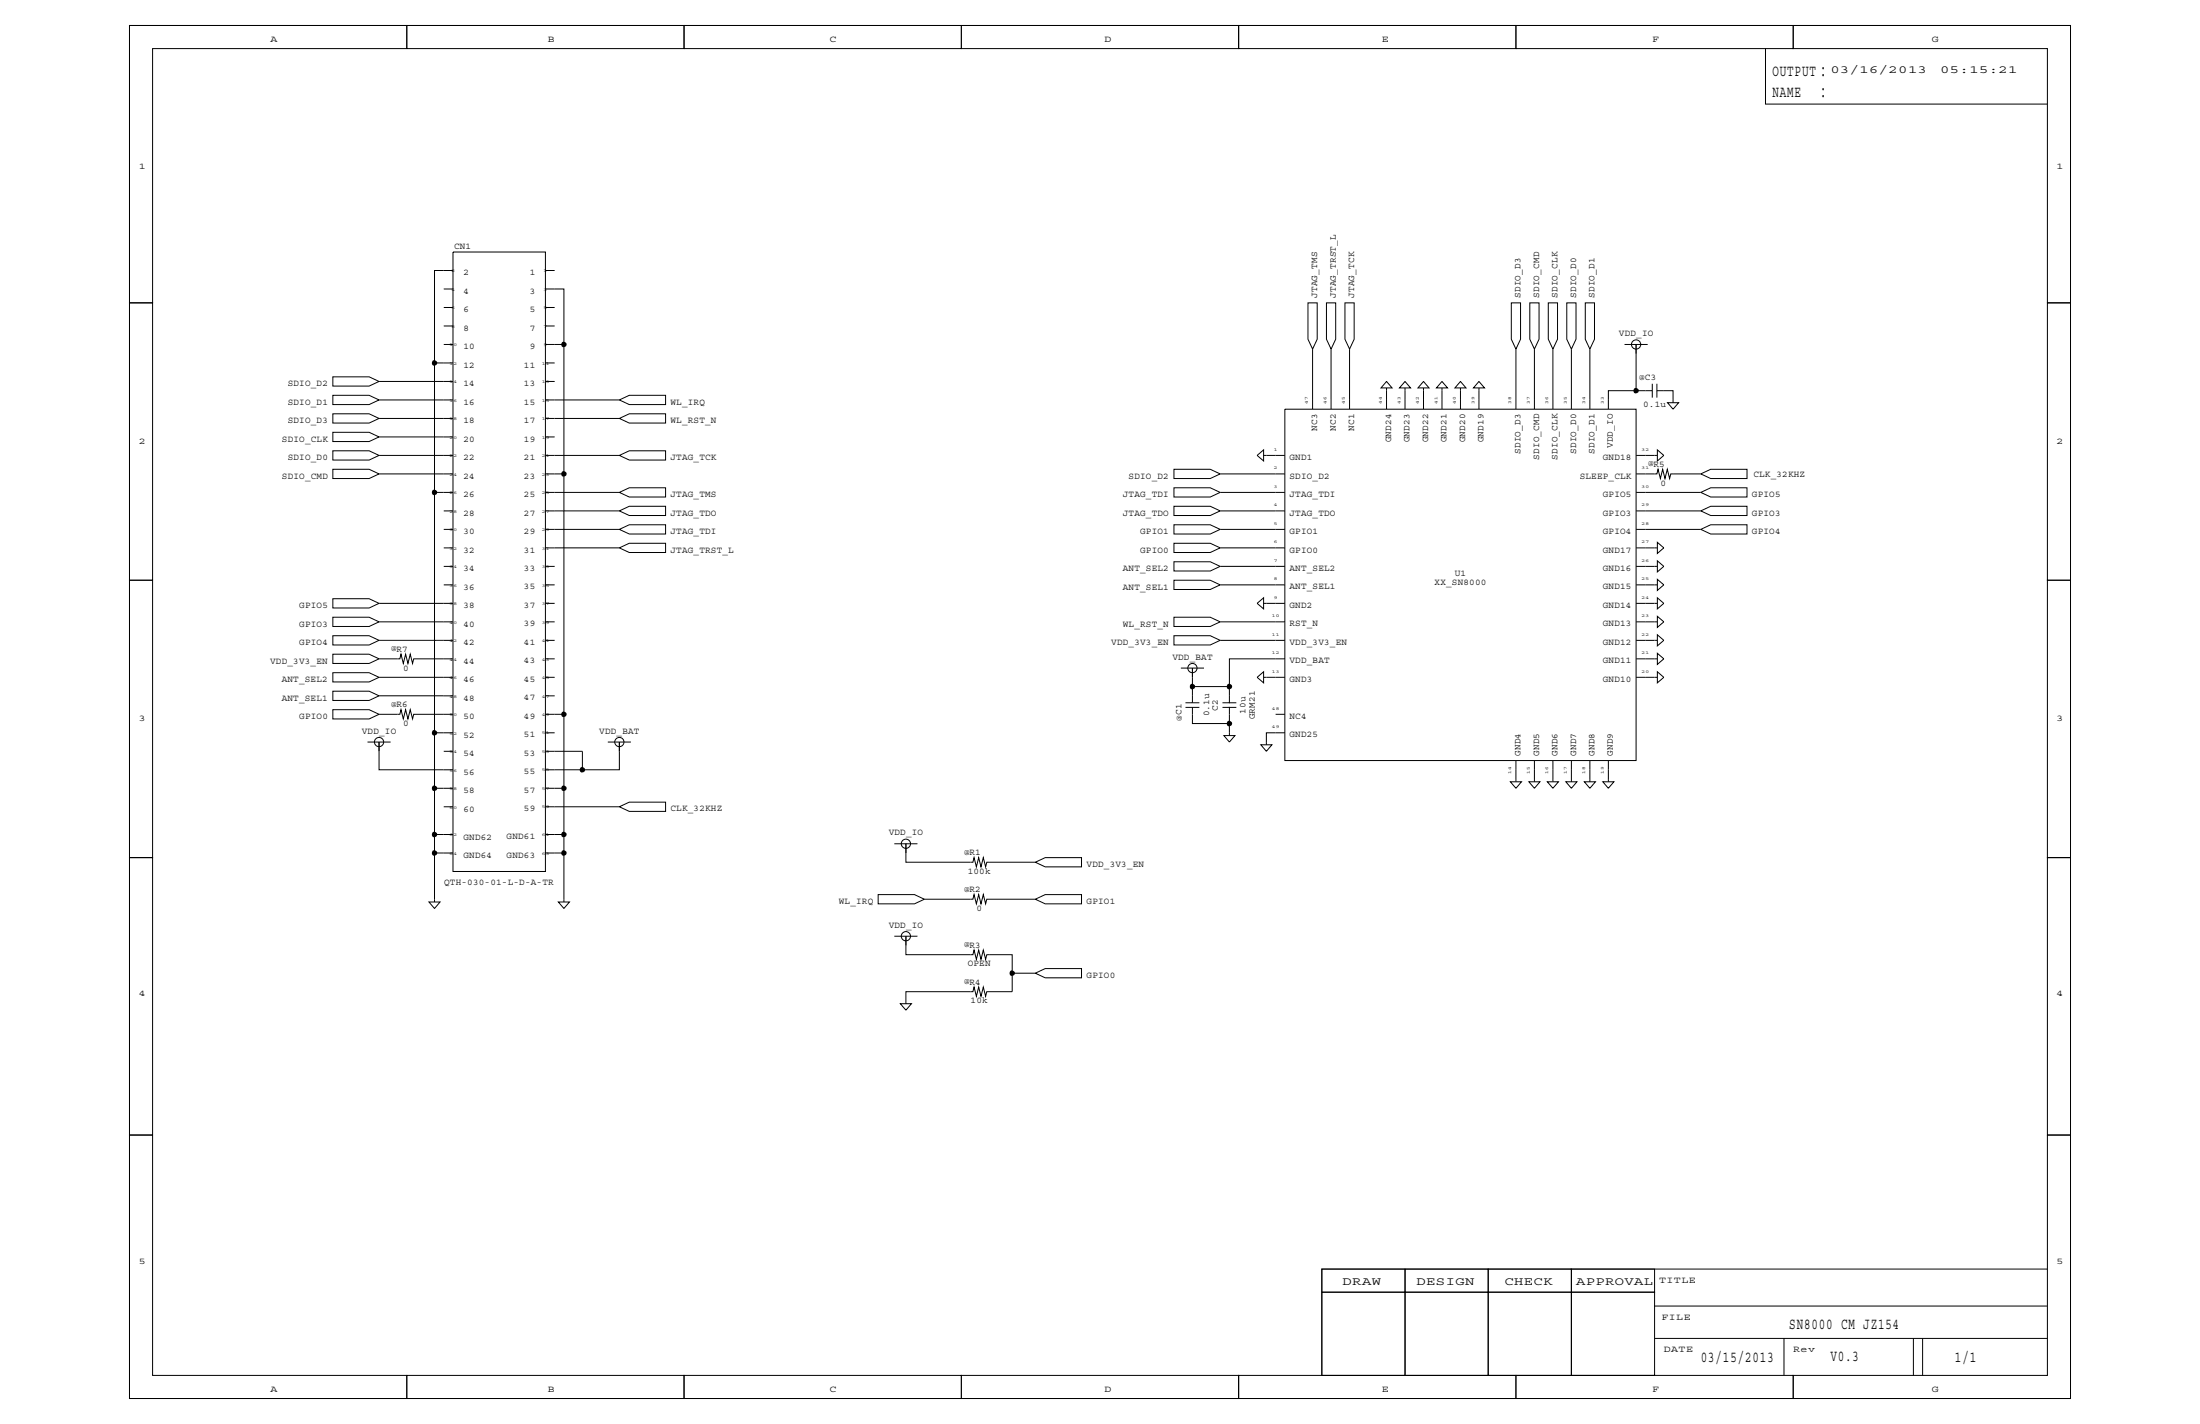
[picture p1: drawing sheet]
<svg xmlns="http://www.w3.org/2000/svg" width="432mm" height="279mm" viewBox="0 0 432 279" stroke-linecap="round" stroke-linejoin="round" font-family="sans-serif">
<g fill="none" stroke="#000" stroke-width=".2">
<path d="M25.4 5h54.4v4.5h-49.9v49.9h-4.5zM25.4 5h381v269.4h-381zM79.8 5h54.5v4.5h-54.5zM134.3 5h54.4v4.5h-54.4zM188.7 5h54.4v4.5h-54.4zM243.1 5h54.4v4.5h-54.4zM297.5 5h54.5v4.5h-54.5zM346.5 9.5v10.9h55.3M352 5h54.4v54.4h-4.6v-49.9h-49.8zM25.4 59.4h4.5v54.4h-4.5zM87.1 56.7h1.8M88.9 49.4h18.2v121.6h-18.2z"/>
<path d="M88.9 53.1h-3.6v110.6M107.1 56.7h3.6v98M107.1 53.1h1.8M256.7 59.4h1.8v7.2l-.9 1.9-.9-1.9zM260.3 59.4h1.9v7.2l-.9 1.9-1-1.9zM264 59.4h1.8v7.2l-.9 1.9-.9-1.9zM296.6 59.4h1.8v7.2l-.9 1.9-.9-1.9zM300.3 59.4h1.8v7.2l-.9 1.9-.9-1.9zM303.9 59.4h1.8v7.2l-.9 1.9-.9-1.9zM307.5 59.4h1.8v7.2l-.9 1.9-.9-1.9zM311.1 59.4h1.9v7.2l-1 1.9-.9-1.9zM401.8 59.4h4.6v54.4h-4.6z"/>
<path d="M65.3 73.9h7.2l1.9 .9-1.9 1h-7.2zM65.3 77.6h7.2l1.9 .9-1.9 .9h-7.2zM74.4 74.8h14.5M74.4 78.5h14.5M85.3 71.2h3.6M87.1 67.6h1.8M87.1 60.3h1.8M87.1 64h1.8M107.1 67.6h3.6M107.1 60.3h1.8M107.1 64h1.8M107.1 71.2h1.8"/>
<path d="M107.1 74.8h1.8M107.1 78.5h14.5M121.6 78.5l1.9-.9h7.1v1.8h-7.1zM257.6 68.5v11.8M261.3 68.5v11.8M264.9 68.5v11.8M272.1 74.8l1.1 1.3h-2.1zM272.1 76.1v4.2M275.8 74.8l1.1 1.3h-2.2zM275.8 76.1v4.2M279.4 74.8l1.1 1.3h-2.2zM279.4 76.1v4.2"/>
<path d="M283 74.8l1.1 1.3h-2.2zM283 76.1v4.2M286.7 74.8l1 1.3h-2.1zM286.7 76.1v4.2M290.3 74.8l1.1 1.3h-2.2zM290.3 76.1v4.2M297.5 68.5v11.8M301.2 68.5v11.8M304.8 68.5v11.8M308.4 68.5v11.8M312 68.5v10M312 78.5v1.8"/>
<path d="M318.9 67.6h4.5M321.1 76.7h3.2M321.1 67.6v9.1h-5.4v3.6M324.3 75.3v2.7M325.2 76.7h3.2v2.3M325.2 75.3v2.7M327.3 79h2.2l-1.1 1.3zM65.3 81.2h7.2l1.9 .9-1.9 .9h-7.2zM65.3 84.8h7.2l1.9 .9-1.9 .9h-7.2zM65.3 88.5h7.2l1.9 .9-1.9 .9h-7.2zM65.3 92.1h7.2l1.9 .9-1.9 .9h-7.2zM74.4 89.4h14.5"/>
<path d="M74.4 93h14.5M74.4 82.1h14.5M74.4 85.7h14.5M85.3 96.6h3.6M107.1 85.7h1.8M110.7 93h-3.6M121.6 89.4h-14.5M121.6 96.6h-14.5M121.6 82.1h-14.5M121.6 82.1l1.9-.9h7.1v1.8h-7.1zM121.6 89.4l1.9-.9h7.1v1.8h-7.1zM121.6 96.6l1.9-.9h7.1v1.8h-7.1z"/>
<path d="M230.4 99.3h7.1l2 .9-2 .9h-7.1zM230.4 92.1h7.1l2 .9-2 .9h-7.1zM230.4 95.7h7.1l2 .9-2 .9h-7.1zM246.7 89.4l1.3-1.1v2.1zM248 89.4h4.2M252.2 93h-12.7M252.2 96.6h-12.7M252.2 80.3h68.9v68.9h-68.9zM321.1 93h4.1l.2-.9 .5 1.8 .4-1.8 .5 1.8 .4-1.8 .5 1.8 .2-.9h5.9M321.1 96.6h12.7M325.3 88.3l1.3 1.1-1.3 1zM325.3 89.4h-4.2"/>
<path d="M333.8 96.6l2-.9h7.1v1.8h-7.1zM333.8 93l2-.9h7.1v1.8h-7.1zM25.4 113.8h4.5v54.5h-4.5zM65.3 117.5h7.2l1.9 .9-1.9 .9h-7.2zM74.4 118.4h14.5M87.1 111.1h1.8M87.1 100.2h1.8M87.1 103.9h1.8M87.1 107.5h1.8M87.1 114.8h1.8M107.1 118.4h1.8M107.1 111.1h1.8"/>
<path d="M107.1 114.8h1.8M121.6 100.2h-14.5M121.6 103.9h-14.5M121.6 107.5h-14.5M121.6 100.2l1.9-.9h7.1v1.8h-7.1zM121.6 103.9l1.9-.9h7.1v1.8h-7.1zM121.6 107.5l1.9-.9h7.1v1.8h-7.1zM230.4 103h7.1l2 .9-2 .9h-7.1zM230.4 106.6h7.1l2 .9-2 .9h-7.1zM230.4 113.8h7.1l2 1-2 .9h-7.1zM230.4 110.2h7.1l2 .9-2 .9h-7.1zM239.5 111.1h12.7"/>
<path d="M239.5 114.8h12.7M246.7 118.4l1.3-1.1v2.2zM248 118.4h4.2M252.2 100.2h-12.7M252.2 103.9h-12.7M252.2 107.5h-12.7M321.1 100.2h12.7M321.1 103.9h12.7M325.3 113.7l1.3 1.1-1.3 1zM325.3 114.8h-4.2M325.3 117.3l1.3 1.1-1.3 1.1zM325.3 118.4h-4.2"/>
<path d="M325.3 110l1.3 1.1-1.3 1.1zM325.3 111.1h-4.2M325.3 106.4l1.3 1.1-1.3 1.1zM325.3 107.5h-4.2M333.8 103.9l2-.9h7.1v1.8h-7.1zM333.8 100.2l2-.9h7.1v1.8h-7.1zM401.8 113.8h4.6v54.5h-4.6zM65.3 121.1h7.2l1.9 .9-1.9 .9h-7.2zM65.3 124.7h7.2l1.9 .9-1.9 .9h-7.2zM65.3 139.2h7.2l1.9 1-1.9 .9h-7.2zM65.3 128.4h7.2l1.9 .9-1.9 .9h-7.2zM65.3 135.6h7.2l1.9 .9-1.9 .9h-7.2z"/>
<path d="M65.3 132h7.2l1.9 .9-1.9 .9h-7.2zM74.4 132.9h14.5M74.4 125.6h14.5M74.4 122h14.5M74.4 136.5h14.5M74.4 129.3h4.1l.2-.9 .5 1.8 .4-1.8 .5 1.8 .4-1.8 .5 1.8 .2-.9h5.9M87.1 129.3h1.8M107.1 132.9h1.8M107.1 125.6h1.8M107.1 122h1.8M107.1 129.3h1.8M107.1 136.5h1.8"/>
<path d="M230.4 124.7h7.1l2 .9-2 .9h-7.1zM230.4 121.1h7.1l2 .9-2 .9h-7.1zM231.8 131.1h4.5M232.7 138.8h2.7M232.7 137.9h2.7M234 134.7v3.2M234 138.8v3.2h7.3M239.5 125.6h12.7M239.9 138.8h2.8M239.9 137.9h2.8M241.3 134.7v3.3M241.3 138.7v5.6"/>
<path d="M246.7 132.9l1.3-1.1v2.2zM248 132.9h4.2M250.4 129.3h1.8M250.4 129.3h-9.1v5.4h-7.3v-3.6M252.2 122h-12.7M325.3 120.9l1.3 1.1-1.3 1.1zM325.3 122h-4.2M325.3 131.8l1.3 1.1-1.3 1.1zM325.3 132.9h-4.2M325.3 124.6l1.3 1-1.3 1.1zM325.3 125.6h-4.2M325.3 128.2l1.3 1.1-1.3 1.1z"/>
<path d="M325.3 129.3h-4.2M72.1 145.6h4.6M74.4 140.2h4.1l.2-1 .5 1.9 .4-1.9 .5 1.9 .4-1.9 .5 1.9 .2-.9h7.7M74.4 145.6v5.4h14.5M85.3 143.8h3.6M85.3 154.7h3.6M87.1 147.4h1.8M87.1 158.3h1.8M107.1 143.8h1.8M107.1 147.4h7.2v3.6M110.7 140.2h-3.6M110.7 154.7h-3.6"/>
<path d="M110.7 154.7v9M119.3 145.6h4.5M121.6 158.3h-14.5M121.6 158.3l1.9-.9h7.1v1.8h-7.1zM121.6 145.6v5.4h-14.5M240.2 144.3h2.2l-1.1 1.3zM247.5 146.1h2.1l-1 1.3zM250.4 140.2h1.8M252.2 143.8h-3.6v2.3M296.4 153.4h2.2l-1.1 1.3zM297.5 149.2v4.2M300.1 153.4h2.2l-1.1 1.3z"/>
<path d="M301.2 149.2v4.2M303.7 153.4h2.2l-1.1 1.3zM304.8 149.2v4.2M307.3 153.4h2.2l-1.1 1.3zM308.4 149.2v4.2M311 153.4h2.1l-1.1 1.3zM312 149.2v4.2M314.6 153.4h2.2l-1.1 1.3zM315.7 149.2v4.2M25.4 168.3h4.5v54.4h-4.5zM84.2 177h2.2l-1.1 1.3zM85.3 167.4h3.6"/>
<path d="M88.9 163.7h-3.6v13.3M107.1 163.7h3.6v13.3M109.6 177h2.2l-1.1 1.3zM110.7 167.4h-3.6M172.4 175.5h7.1l1.9 .9-1.9 .9h-7.1zM175.5 165.6h4.6M177.8 165.6v3.6h13.2l.2-.9 .4 1.8 .5-1.8 .4 1.8 .5-1.8 .5 1.8 .2-.9h9.5M181.4 176.4h9.6l.2-.9 .4 1.8 .5-1.8 .4 1.8 .5-1.8 .5 1.8 .2-.9h9.5M203.2 176.4l1.9-.9h7.2v1.8h-7.2zM203.2 169.2l1.9-.9h7.2v1.8h-7.2zM401.8 168.3h4.6v54.4h-4.6zM175.5 183.7h4.6"/>
<path d="M176.7 196.9h2.2l-1.1 1.3zM177.8 183.7v3.6h13.2l.2-.9 .4 1.8 .5-1.8 .4 1.8 .5-1.8 .5 1.8 .2-.9h5v3.6h4.5M198.7 190.9v3.7h-5l-.2 .9-.5-1.8-.5 1.8-.4-1.8-.5 1.8-.4-1.8-.2 .9h-13.2v2.3M203.2 190.9l1.9-.9h7.2v1.9h-7.2zM25.4 222.7h4.5v47.2h49.9v4.5h-54.4zM259.4 249h16.4v4.5h-16.4zM259.4 253.5h16.4v16.4h-16.4zM275.8 249h16.3v4.5h-16.3zM275.8 253.5h16.3v16.4h-16.3zM292.1 249h16.3v4.5h-16.3zM292.1 253.5h16.3v16.4h-16.3zM308.4 249h16.3v4.5h-16.3z"/>
<path d="M308.4 253.5h16.3v16.4h-16.3zM324.7 256.3h77.1M401.8 249h-142.4v20.9M79.8 269.9h54.5v4.5h-54.5zM134.3 269.9h54.4v4.5h-54.4zM188.7 269.9h54.4v4.5h-54.4zM243.1 269.9h54.4v4.5h-54.4zM297.5 269.9h54.5v4.5h-54.5zM324.7 262.6h77.1M350.1 262.6v7.3M352 269.9h49.8v-47.2h4.6v51.7h-54.4zM375.5 262.6v7.3"/>
<path d="M377.4 262.6v7.3"/>
<circle cx="321.1" cy="67.6" r=".91"/>
<circle cx="234" cy="131.1" r=".91"/>
<circle cx="74.4" cy="145.6" r=".91"/>
<circle cx="121.6" cy="145.6" r=".91"/>
<circle cx="177.8" cy="165.6" r=".91"/>
<circle cx="177.8" cy="183.7" r=".91"/>
</g>
<g fill="#000">
<path d="M84.8 70.9l.2-.2h.4l.4 .3-.1 .5-.4 .2a.53 .53 0 0 1-.5-.2 .53 .53 0 0 1 0-.6zM110.2 67.3l.2-.2h.4l.4 .2-.1 .6-.4 .2a.53 .53 0 0 1-.5-.3 .53 .53 0 0 1 0-.5zM320.7 76.3l.2-.2h.3l.4 .3v.6l-.5 .2a.53 .53 0 0 1-.5-.3 .53 .53 0 0 1 .1-.6zM84.8 96.3l.2-.2h.4l.4 .3-.1 .5-.4 .2a.53 .53 0 0 1-.5-.3 .53 .53 0 0 1 0-.5zM110.2 92.7l.2-.2h.4l.4 .2-.1 .6-.4 .2a.53 .53 0 0 1-.5-.3 .53 .53 0 0 1 0-.5zM233.6 134.4l.2-.2h.3l.4 .3v.5l-.5 .2a.53 .53 0 0 1-.4-.3 .53 .53 0 0 1 0-.5zM240.9 134.4l.2-.2h.3l.4 .3-.1 .5-.4 .2a.53 .53 0 0 1-.5-.3 .53 .53 0 0 1 .1-.5zM84.8 143.5l.2-.2h.4l.4 .2-.1 .6-.4 .2a.53 .53 0 0 1-.5-.3 .53 .53 0 0 1 0-.5zM84.8 154.3l.2-.2h.4l.4 .3-.1 .6-.4 .2a.53 .53 0 0 1-.5-.3 .53 .53 0 0 1 0-.6zM110.2 139.8l.2-.2h.4l.4 .3-.1 .6-.4 .2a.53 .53 0 0 1-.5-.3 .53 .53 0 0 1 0-.6zM110.2 154.3l.2-.2h.4l.4 .3-.1 .6-.4 .2a.53 .53 0 0 1-.5-.3 .53 .53 0 0 1 0-.6zM113.9 150.7l.2-.2h.3l.4 .3-.1 .6-.4 .2a.53 .53 0 0 1-.5-.3 .53 .53 0 0 1 .1-.6z"/>
<path d="M240.9 141.6l.2-.2h.3l.4 .3-.1 .6-.4 .2a.53 .53 0 0 1-.5-.3 .53 .53 0 0 1 .1-.6zM84.8 167l.2-.2h.4l.4 .3-.1 .6-.4 .2a.53 .53 0 0 1-.5-.3 .53 .53 0 0 1 0-.6zM84.8 163.4l.2-.2h.4l.4 .3-.1 .6-.4 .2a.53 .53 0 0 1-.5-.3 .53 .53 0 0 1 0-.6zM110.2 167l.2-.2h.4l.4 .3-.1 .6-.4 .2a.53 .53 0 0 1-.5-.3 .53 .53 0 0 1 0-.6zM110.2 163.4l.2-.2h.4l.4 .3-.1 .6-.4 .2a.53 .53 0 0 1-.5-.3 .53 .53 0 0 1 0-.6zM198.2 190.6l.2-.2h.3l.4 .3v.6l-.4 .2a.53 .53 0 0 1-.5-.3 .53 .53 0 0 1 0-.6z"/>
</g>
<g font-size="3.2">
<text x="347.9" y="15">OUTPUT：</text>
<text x="347.9" y="19.1">NAME</text>
<text x="356.6" y="19.1">：</text>
<text x="351.2" y="260.8">SN8000 CM JZ154</text>
<text x="333.8" y="267.1">03/15/2013</text>
<text x="359.3" y="267.1">V0.3</text>
<text x="383.7" y="267.1">1/1</text>
</g>
<g font-size="2.3">
<text x="359.2" y="14.3">03/16/2013</text>
<text x="380.8" y="14.4">05:15:21</text>
<text x="263.5" y="252.2">DRAW</text>
<text x="278" y="252.2">DESIGN</text>
<text x="295.3" y="252.2">CHECK</text>
<text x="309.3" y="252.2">APPROVAL</text>
</g>
<g font-size="1.8">
<text x="53.1" y="8.2">A</text>
<text x="107.5" y="8.2">B</text>
<text x="162.8" y="8.2">C</text>
<text x="216.8" y="8.2">D</text>
<text x="271.2" y="8.2">E</text>
<text x="324.3" y="8.2">F</text>
<text x="379.2" y="8.2">G</text>
<text x="27.2" y="33.1">1</text>
<text x="403.7" y="33.1">1</text>
<text x="89.1" y="48.9">CN1</text>
<text x="104" y="54">1</text>
<text x="91" y="54.1">2</text>
<text x="91" y="57.7">4</text>
<text x="104" y="57.6">3</text>
<text x="258.6" y="58.5" transform="rotate(-90 258.6 58.5)">JTAG_TMS</text>
<text x="262.2" y="58.5" transform="rotate(-90 262.2 58.5)">JTAG_TRST_L</text>
<text x="265.8" y="58.5" transform="rotate(-90 265.8 58.5)">JTAG_TCK</text>
<text x="298.5" y="58.5" transform="rotate(-90 298.5 58.5)">SDIO_D3</text>
<text x="302.1" y="58.5" transform="rotate(-90 302.1 58.5)">SDIO_CMD</text>
<text x="305.7" y="58.5" transform="rotate(-90 305.7 58.5)">SDIO_CLK</text>
<text x="309.3" y="58.5" transform="rotate(-90 309.3 58.5)">SDIO_D0</text>
<text x="313" y="58.5" transform="rotate(-90 313 58.5)">SDIO_D1</text>
<text x="91" y="61.3">6</text>
<text x="91" y="64.9">8</text>
<text x="104" y="61.2">5</text>
<text x="104" y="64.9">7</text>
<text x="317.8" y="66">VDD_IO</text>
<text x="91" y="68.6">10</text>
<text x="104" y="68.5">9</text>
<text x="56.5" y="75.8">SDIO_D2</text>
<text x="91" y="72.2">12</text>
<text x="91" y="75.8">14</text>
<text x="102.8" y="72.1">11</text>
<text x="102.8" y="75.8">13</text>
<text x="321.7" y="74.6">@C3</text>
<text x="56.5" y="79.4">SDIO_D1</text>
<text x="56.5" y="83">SDIO_D3</text>
<text x="91" y="79.5">16</text>
<text x="91" y="83.1">18</text>
<text x="102.8" y="79.4">15</text>
<text x="102.8" y="83">17</text>
<text x="131.6" y="79.4">WL_IRQ</text>
<text x="131.6" y="83">WL_RST_N</text>
<text x="322.5" y="79.9">0.1u</text>
<text x="27.2" y="87.1">2</text>
<text x="55.3" y="86.7">SDIO_CLK</text>
<text x="91" y="86.7">20</text>
<text x="102.8" y="86.6">19</text>
<text x="258.5" y="84.6" transform="rotate(-90 258.5 84.6)">NC3</text>
<text x="262.2" y="84.6" transform="rotate(-90 262.2 84.6)">NC2</text>
<text x="265.8" y="84.6" transform="rotate(-90 265.8 84.6)">NC1</text>
<text x="273" y="86.8" transform="rotate(-90 273 86.8)">GND24</text>
<text x="276.7" y="86.8" transform="rotate(-90 276.7 86.8)">GND23</text>
<text x="280.3" y="86.8" transform="rotate(-90 280.3 86.8)">GND22</text>
<text x="283.9" y="86.8" transform="rotate(-90 283.9 86.8)">GND21</text>
<text x="287.6" y="86.8" transform="rotate(-90 287.6 86.8)">GND20</text>
<text x="291.2" y="86.8" transform="rotate(-90 291.2 86.8)">GND19</text>
<text x="298.4" y="89.1" transform="rotate(-90 298.4 89.1)">SDIO_D3</text>
<text x="309.3" y="89.1" transform="rotate(-90 309.3 89.1)">SDIO_D0</text>
<text x="313" y="89.1" transform="rotate(-90 313 89.1)">SDIO_D1</text>
<text x="316.6" y="88" transform="rotate(-90 316.6 88)">VDD_IO</text>
<text x="403.7" y="87.1">2</text>
<text x="55.3" y="93.9">SDIO_CMD</text>
<text x="56.5" y="90.3">SDIO_D0</text>
<text x="91" y="90.3">22</text>
<text x="91" y="94">24</text>
<text x="102.8" y="90.3">21</text>
<text x="102.8" y="93.9">23</text>
<text x="131.6" y="90.3">JTAG_TCK</text>
<text x="221.5" y="93.9">SDIO_D2</text>
<text x="253.1" y="90.3">GND1</text>
<text x="253.1" y="93.9">SDIO_D2</text>
<text x="302.1" y="90.2" transform="rotate(-90 302.1 90.2)">SDIO_CMD</text>
<text x="305.7" y="90.2" transform="rotate(-90 305.7 90.2)">SDIO_CLK</text>
<text x="310.1" y="93.9">SLEEP_CLK</text>
<text x="314.6" y="90.3">GND18</text>
<text x="323.5" y="91.5">@R5</text>
<text x="325.9" y="95.3">0</text>
<text x="344.1" y="93.5">CLK_32KHZ</text>
<text x="91" y="97.6">26</text>
<text x="91" y="101.2">28</text>
<text x="102.8" y="97.5">25</text>
<text x="102.8" y="101.1">27</text>
<text x="131.6" y="97.5">JTAG_TMS</text>
<text x="131.6" y="101.2">JTAG_TDO</text>
<text x="220.4" y="101.2">JTAG_TDO</text>
<text x="220.4" y="97.5">JTAG_TDI</text>
<text x="253.1" y="97.5">JTAG_TDI</text>
<text x="253.1" y="101.1">JTAG_TDO</text>
<text x="314.6" y="101.1">GPIO3</text>
<text x="314.6" y="97.5">GPIO5</text>
<text x="343.9" y="101.2">GPIO3</text>
<text x="343.9" y="97.5">GPIO5</text>
<text x="91" y="104.9">30</text>
<text x="102.8" y="104.8">29</text>
<text x="131.6" y="104.8">JTAG_TDI</text>
<text x="223.8" y="104.8">GPIO1</text>
<text x="253.1" y="104.8">GPIO1</text>
<text x="314.6" y="104.8">GPIO4</text>
<text x="343.9" y="104.8">GPIO4</text>
<text x="91" y="108.5">32</text>
<text x="91" y="112.1">34</text>
<text x="102.8" y="108.4">31</text>
<text x="102.8" y="112">33</text>
<text x="131.6" y="108.4">JTAG_TRST_L</text>
<text x="220.4" y="112.1">ANT_SEL2</text>
<text x="223.8" y="108.4">GPIO0</text>
<text x="253.1" y="108.4">GPIO0</text>
<text x="253.1" y="112">ANT_SEL2</text>
<text x="285.5" y="112.9">U1</text>
<text x="314.6" y="112">GND16</text>
<text x="314.6" y="108.4">GND17</text>
<text x="58.7" y="119.3">GPIO5</text>
<text x="91" y="115.7">36</text>
<text x="91" y="119.4">38</text>
<text x="102.8" y="115.7">35</text>
<text x="102.8" y="119.3">37</text>
<text x="220.4" y="115.7">ANT_SEL1</text>
<text x="253.1" y="119.3">GND2</text>
<text x="253.1" y="115.7">ANT_SEL1</text>
<text x="281.6" y="114.8">XX_SN8000</text>
<text x="314.6" y="119.3">GND14</text>
<text x="314.6" y="115.7">GND15</text>
<text x="58.7" y="122.9">GPIO3</text>
<text x="91" y="123">40</text>
<text x="102.8" y="122.9">39</text>
<text x="220.4" y="122.9">WL_RST_N</text>
<text x="253.1" y="122.9">RST_N</text>
<text x="314.6" y="122.9">GND13</text>
<text x="53" y="130.2">VDD_3V3_EN</text>
<text x="58.7" y="126.6">GPIO4</text>
<text x="76.8" y="127.8">@R7</text>
<text x="79.2" y="131.6">0</text>
<text x="91" y="126.6">42</text>
<text x="91" y="130.2">44</text>
<text x="102.8" y="126.5">41</text>
<text x="102.8" y="130.2">43</text>
<text x="218.1" y="126.6">VDD_3V3_EN</text>
<text x="230.1" y="129.4">VDD_BAT</text>
<text x="253.1" y="126.5">VDD_3V3_EN</text>
<text x="253.1" y="130.2">VDD_BAT</text>
<text x="314.6" y="130.2">GND11</text>
<text x="314.6" y="126.5">GND12</text>
<text x="55.3" y="137.5">ANT_SEL1</text>
<text x="55.3" y="133.8">ANT_SEL2</text>
<text x="91" y="133.9">46</text>
<text x="91" y="137.5">48</text>
<text x="102.8" y="133.8">45</text>
<text x="102.8" y="137.4">47</text>
<text x="253.1" y="133.8">GND3</text>
<text x="314.6" y="133.8">GND10</text>
<text x="27.2" y="141.5">3</text>
<text x="58.7" y="141.1">GPIO0</text>
<text x="71" y="144">VDD_IO</text>
<text x="76.8" y="138.7">@R6</text>
<text x="79.2" y="142.5">0</text>
<text x="91" y="141.1">50</text>
<text x="102.8" y="141.1">49</text>
<text x="117.6" y="144">VDD_BAT</text>
<text x="232" y="141.4" transform="rotate(-90 232 141.4)">@C1</text>
<text x="237.3" y="140.6" transform="rotate(-90 237.3 140.6)">0.1u</text>
<text x="239" y="139.5" transform="rotate(-90 239 139.5)">C2</text>
<text x="244.5" y="140" transform="rotate(-90 244.5 140)">10u</text>
<text x="246.3" y="141.2" transform="rotate(-90 246.3 141.2)">GRM21</text>
<text x="253.1" y="141.1">NC4</text>
<text x="403.7" y="141.5">3</text>
<text x="91" y="144.8">52</text>
<text x="91" y="148.4">54</text>
<text x="102.8" y="144.7">51</text>
<text x="102.8" y="148.3">53</text>
<text x="253.1" y="144.7">GND25</text>
<text x="298.4" y="148.3" transform="rotate(-90 298.4 148.3)">GND4</text>
<text x="302.1" y="148.3" transform="rotate(-90 302.1 148.3)">GND5</text>
<text x="305.7" y="148.3" transform="rotate(-90 305.7 148.3)">GND6</text>
<text x="309.3" y="148.3" transform="rotate(-90 309.3 148.3)">GND7</text>
<text x="313" y="148.3" transform="rotate(-90 313 148.3)">GND8</text>
<text x="316.6" y="148.3" transform="rotate(-90 316.6 148.3)">GND9</text>
<text x="91" y="152">56</text>
<text x="91" y="155.6">58</text>
<text x="102.8" y="151.9">55</text>
<text x="102.8" y="155.6">57</text>
<text x="91" y="159.3">60</text>
<text x="102.8" y="159.2">59</text>
<text x="131.6" y="159.2">CLK_32KHZ</text>
<text x="91" y="164.7">GND62</text>
<text x="99.4" y="164.6">GND61</text>
<text x="174.4" y="163.9">VDD_IO</text>
<text x="189.3" y="167.7">@R1</text>
<text x="87.2" y="173.7">QTH-030-01-L-D-A-TR</text>
<text x="91" y="168.3">GND64</text>
<text x="99.4" y="168.3">GND63</text>
<text x="189.9" y="171.5">100k</text>
<text x="213.3" y="170.1">VDD_3V3_EN</text>
<text x="164.6" y="177.4">WL_IRQ</text>
<text x="189.3" y="175">@R2</text>
<text x="191.6" y="178.7">0</text>
<text x="213.3" y="177.4">GPIO1</text>
<text x="174.4" y="182.1">VDD_IO</text>
<text x="189.3" y="185.9">@R3</text>
<text x="189.9" y="189.6">OPEN</text>
<text x="213.3" y="191.9">GPIO0</text>
<text x="27.2" y="195.5">4</text>
<text x="189.3" y="193.1">@R4</text>
<text x="190.5" y="196.9">10k</text>
<text x="403.7" y="195.5">4</text>
<text x="27.2" y="248.1">5</text>
<text x="325.7" y="251.7">TITLE</text>
<text x="403.7" y="248.1">5</text>
<text x="326.1" y="259">FILE</text>
<text x="326.6" y="265.3">DATE</text>
<text x="352" y="265.3">Rev</text>
<text x="53.1" y="273">A</text>
<text x="107.5" y="273">B</text>
<text x="162.8" y="273">C</text>
<text x="216.8" y="273">D</text>
<text x="271.2" y="273">E</text>
<text x="324.3" y="273">F</text>
<text x="379.2" y="273">G</text>
</g>
<g font-size=".9">
<text x="88.6" y="53.4">2</text>
<text x="106.7" y="53.4">1</text>
<text x="88.6" y="57">4</text>
<text x="106.7" y="57">3</text>
<text x="88.6" y="60.7">6</text>
<text x="88.6" y="64.3">8</text>
<text x="106.7" y="60.6">5</text>
<text x="106.7" y="64.3">7</text>
<text x="88.2" y="68">10</text>
<text x="88.2" y="71.6">12</text>
<text x="106.3" y="71.5">11</text>
<text x="106.7" y="67.9">9</text>
<text x="88.2" y="75.2">14</text>
<text x="106.3" y="75.2">13</text>
<text x="88.2" y="78.8">16</text>
<text x="88.2" y="82.5">18</text>
<text x="106.3" y="78.8">15</text>
<text x="106.3" y="82.4">17</text>
<text x="256.7" y="79.2" transform="rotate(-90 256.7 79.2)">47</text>
<text x="260.3" y="79.2" transform="rotate(-90 260.3 79.2)">46</text>
<text x="264" y="79.2" transform="rotate(-90 264 79.2)">45</text>
<text x="271.2" y="79.2" transform="rotate(-90 271.2 79.2)">44</text>
<text x="274.9" y="79.2" transform="rotate(-90 274.9 79.2)">43</text>
<text x="278.5" y="79.2" transform="rotate(-90 278.5 79.2)">42</text>
<text x="282.1" y="79.2" transform="rotate(-90 282.1 79.2)">41</text>
<text x="285.7" y="79.2" transform="rotate(-90 285.7 79.2)">40</text>
<text x="289.4" y="79.2" transform="rotate(-90 289.4 79.2)">39</text>
<text x="296.6" y="79.2" transform="rotate(-90 296.6 79.2)">38</text>
<text x="300.3" y="79.2" transform="rotate(-90 300.3 79.2)">37</text>
<text x="303.9" y="79.2" transform="rotate(-90 303.9 79.2)">36</text>
<text x="307.5" y="79.2" transform="rotate(-90 307.5 79.2)">35</text>
<text x="311.1" y="79.2" transform="rotate(-90 311.1 79.2)">34</text>
<text x="314.8" y="79.2" transform="rotate(-90 314.8 79.2)">33</text>
<text x="88.2" y="86.1">20</text>
<text x="88.2" y="89.7">22</text>
<text x="106.3" y="86.1">19</text>
<text x="106.3" y="89.7">21</text>
<text x="250" y="88.5">1</text>
<text x="322.2" y="88.5">32</text>
<text x="88.2" y="93.4">24</text>
<text x="106.3" y="93.3">23</text>
<text x="250" y="92.1">2</text>
<text x="250" y="95.7">3</text>
<text x="322.2" y="95.7">30</text>
<text x="322.2" y="92.1">31</text>
<text x="88.2" y="97">26</text>
<text x="88.2" y="100.6">28</text>
<text x="106.3" y="96.9">25</text>
<text x="106.3" y="100.6">27</text>
<text x="250" y="99.3">4</text>
<text x="322.2" y="99.3">29</text>
<text x="88.2" y="104.2">30</text>
<text x="88.2" y="107.9">32</text>
<text x="106.3" y="104.2">29</text>
<text x="106.3" y="107.8">31</text>
<text x="250" y="103">5</text>
<text x="250" y="106.6">6</text>
<text x="322.2" y="106.6">27</text>
<text x="322.2" y="103">28</text>
<text x="88.2" y="111.5">34</text>
<text x="106.3" y="111.5">33</text>
<text x="250" y="113.8">8</text>
<text x="250" y="110.2">7</text>
<text x="322.2" y="113.8">25</text>
<text x="322.2" y="110.2">26</text>
<text x="88.2" y="115.1">36</text>
<text x="88.2" y="118.7">38</text>
<text x="106.3" y="115.1">35</text>
<text x="106.3" y="118.7">37</text>
<text x="250" y="117.5">9</text>
<text x="322.2" y="117.5">24</text>
<text x="88.2" y="122.4">40</text>
<text x="106.3" y="122.3">39</text>
<text x="106.3" y="126">41</text>
<text x="249.6" y="124.7">11</text>
<text x="249.6" y="121.1">10</text>
<text x="322.2" y="124.7">22</text>
<text x="322.2" y="121.1">23</text>
<text x="88.2" y="126">42</text>
<text x="88.2" y="129.6">44</text>
<text x="106.3" y="129.6">43</text>
<text x="249.6" y="128.4">12</text>
<text x="249.6" y="132">13</text>
<text x="322.2" y="132">20</text>
<text x="322.2" y="128.4">21</text>
<text x="88.2" y="133.3">46</text>
<text x="88.2" y="136.9">48</text>
<text x="106.3" y="133.2">45</text>
<text x="106.3" y="136.9">47</text>
<text x="88.2" y="140.5">50</text>
<text x="106.3" y="140.5">49</text>
<text x="249.6" y="139.2">48</text>
<text x="249.6" y="142.9">49</text>
<text x="88.2" y="144.1">52</text>
<text x="88.2" y="147.8">54</text>
<text x="106.3" y="144.1">51</text>
<text x="106.3" y="147.7">53</text>
<text x="88.2" y="151.4">56</text>
<text x="88.2" y="155">58</text>
<text x="106.3" y="151.4">55</text>
<text x="106.3" y="155">57</text>
<text x="296.6" y="151.8" transform="rotate(-90 296.6 151.8)">14</text>
<text x="300.3" y="151.8" transform="rotate(-90 300.3 151.8)">15</text>
<text x="303.9" y="151.8" transform="rotate(-90 303.9 151.8)">16</text>
<text x="307.5" y="151.8" transform="rotate(-90 307.5 151.8)">17</text>
<text x="311.1" y="151.8" transform="rotate(-90 311.1 151.8)">18</text>
<text x="314.8" y="151.8" transform="rotate(-90 314.8 151.8)">19</text>
<text x="88.2" y="158.7">60</text>
<text x="106.3" y="158.6">59</text>
<text x="88.2" y="164.1">62</text>
<text x="88.2" y="167.7">64</text>
<text x="106.3" y="164.1">61</text>
<text x="106.3" y="167.7">63</text>
</g>
</svg>
